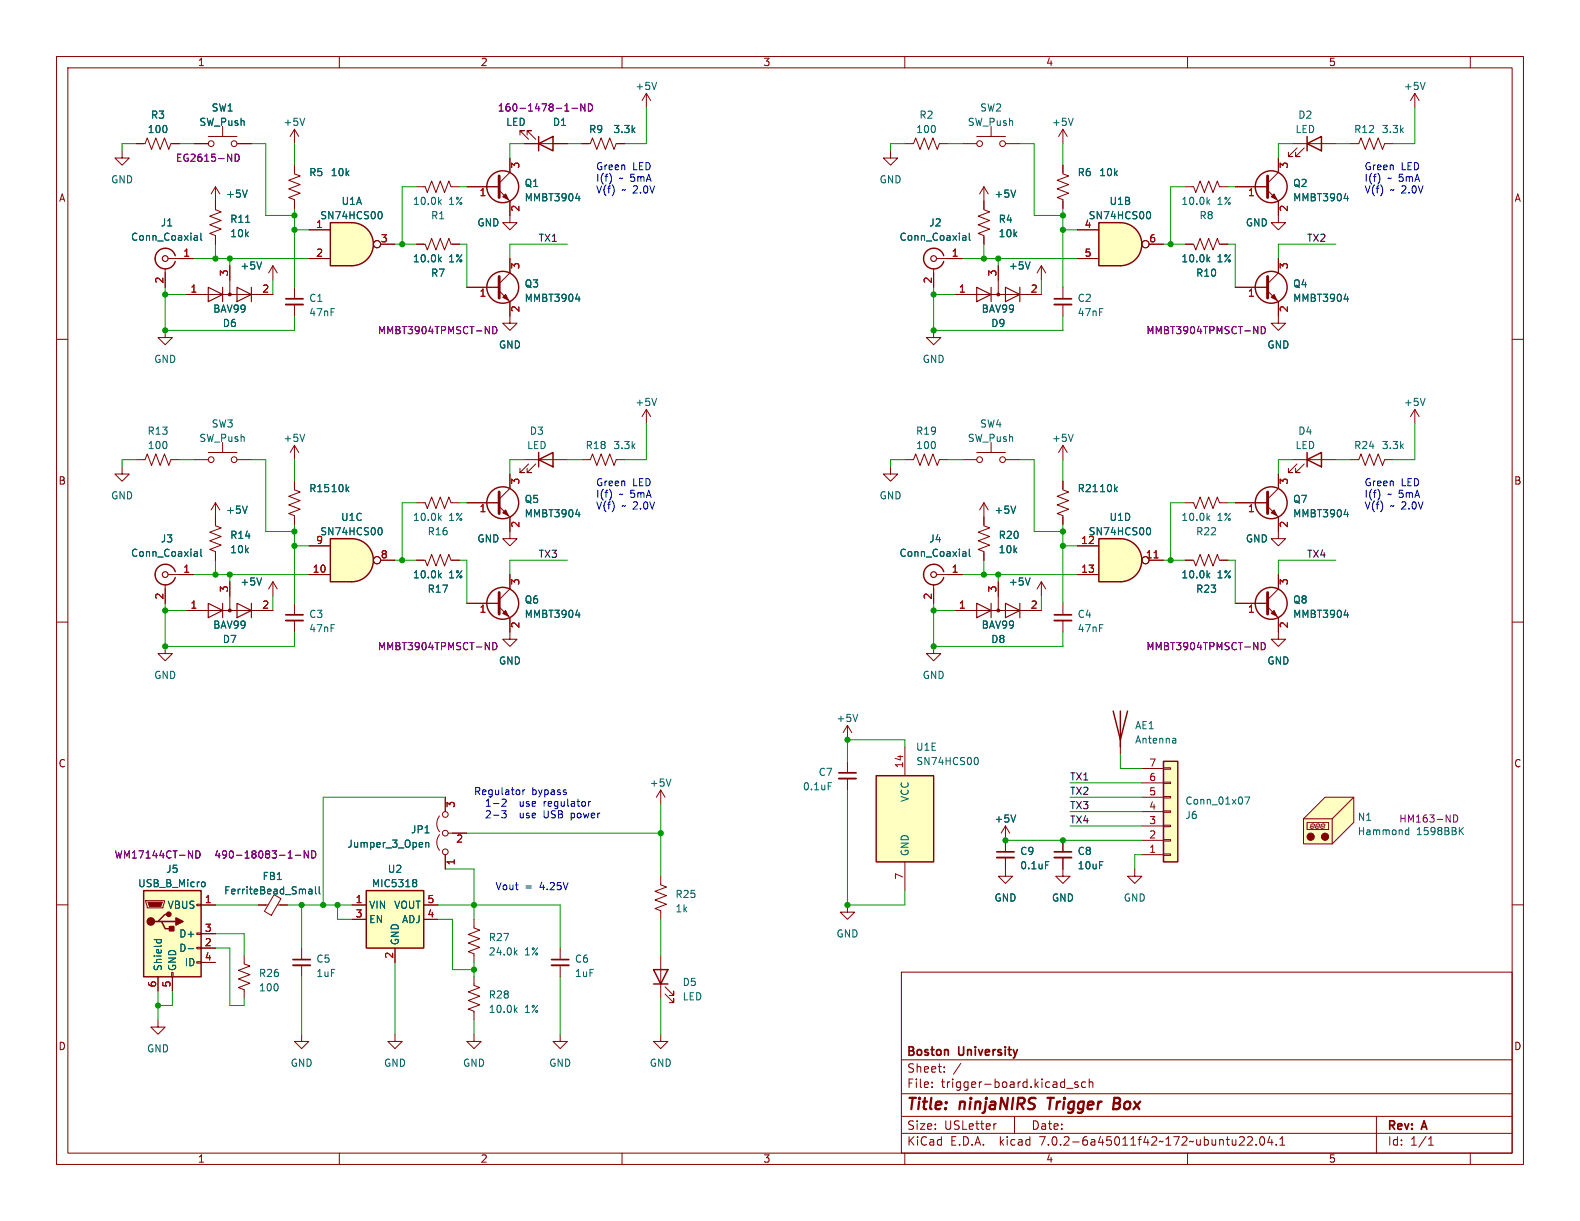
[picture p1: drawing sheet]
<svg xmlns="http://www.w3.org/2000/svg" width="279mm" height="216mm" viewBox="0 0 279 216" stroke-linecap="round" stroke-linejoin="round" font-family="sans-serif">
<g fill="none" stroke="#840000" stroke-width=".18">
<path d="M10 10h259.4v195.9h-259.4zM12 12h255.4v191.9h-255.4zM60 10v2M110 10v2M160 10v2M210 10v2M260 10v2M10 60h2M267.4 60h2M114.3 72.4l-.8 1.3M114.3 72.4v2.5M114.3 72.4l.8 1.3"/>
<path d="M52.1 85.1v1.5l1 .4-2 .8 2 .7-2 .8 2 .7-2 .8 1 .4v1.5M82.5 88.9h5.8M88.3 89.5l1.9 1.9v3.9h1.2l-1.2 1.2-1.3-1.2h1.3M90.2 83.8v2.6l-1.9 1.9M92.7 81.3h7.6M93.5 82l-1.6 1.6h.8h-.8v-.8M94.7 82l-1.5 1.6h.8h-.8v-.8M102.9 81.3h1.5l.4-1 .7 2 .8-2 .8 2 .7-2 .8 2 .4-1h1.5M209.5 88.9h1.6l.4 1 .7-2 .8 2 .7-2 .8 2 .8-2 .3 1h1.6M209.5 99.1h1.6l.4 1 .7-2.1 .8 2.1 .7-2.1 .8 2.1 .8-2.1 .3 1.1h1.6M218.4 88.9h5.8M224.2 89.5l1.9 1.9v3.9h1.2l-1.2 1.2-1.3-1.2h1.3"/>
<path d="M226.1 83.8v2.6l-1.9 1.9M228.6 81.3h7.6M229.4 82l-1.6 1.6h.8h-.8v-.8M230.6 82l-1.5 1.6h.8h-.8v-.8M10 110h2M267.4 110h2M116.8 139.7l-.7 1.3M116.8 139.7v2.5M116.8 139.7l.8 1.3M10 160h2M267.4 160h2M159.4 171.9h108v32h-108z"/>
<path d="M159.4 197.4h108M159.4 193.4h108M159.4 187.4h108M164.8 192.2v.1M164.8 191.4v.1M167 189.5v.1M167 188.7v.1M176.2 198.7l-.3 .1M179.4 197.4v3M188.6 192.4h1.2M190.6 191.4l-.3-.1-.3 .2 .1 .2 .5 .2v.3h-.6M192 191.4l-.5-.1-.2 .3v.4l.1 .2h.6"/>
<path d="M192.6 191.4l.2-.1 .4 .1 .1 .9M192.6 190.8v1.5M243.4 197.4v6.5M60 203.9v2M110 203.9v2M159.4 200.4h108M160 203.9v2M210 203.9v2M219.9 201.1l.1 .2v.3l-.9 .9h.9M220.6 201.1l.6-.1 .2 .1 .1 .3-1 1.1h1M222.1 202.4v.1M222.9 201.1l.2-.1a.81 .81 0 0 1 .6 .6 .81 .81 0 0 1-.3 .8l-.1 .1a.81 .81 0 0 1-.4-1.4z"/>
<path d="M224.5 200.9l-.3 1.1h.9M224.9 201.5v1M225.7 202.4v.1M226.3 202.5h.9M226.3 201.4l.5-.4v1.5M252.6 202.5h.9M252.6 201.4l.4-.4v1.5M260 203.9v2"/>
</g>
<path d="M185.2 194.1h1.2M197 195.1h.6M197.7 194.1h-.6l-.3 2h.8" fill="none" stroke="#840000" stroke-width=".4"/>
<g fill="none" stroke="#840000" stroke-width=".25">
<path d="M95.2 81.3l2.6-1.3v2.6zM95.2 80v2.6M231.1 81.3l2.6-1.3v2.6zM231.1 80v2.6"/>
<circle cx="88.9" cy="88.9" r="2.82"/>
<circle cx="224.8" cy="88.9" r="2.82"/>
</g>
<path d="M88.3 87v3.8M224.2 87v3.8" fill="none" stroke="#840000" stroke-width=".51"/>
<g fill="#840000" stroke="#840000" stroke-width=".18">
<path d="M224.8 90.7l.5-.5 .5 1z"/>
<path d="M88.9 90.7l.5-.5 .5 1z"/>
</g>
<path d="M116.1 70.4l-.4 1.3M101.8 91h.8M213.6 91.5l.3 .5M213.9 91.2l-.4 .5M237.7 91h.8M213.6 101.7l.3 .5M213.9 101.3l-.4 .5M118.7 137.7l-.5 1.3" fill="none" stroke="#006464" stroke-width=".18"/>
<path d="M62.2 95.3a3.8 3.8 0 0 1 3.8 3.8 3.8 3.8 0 0 1-3.8 3.8z" fill="#ffffc2" stroke="#ffffc2" stroke-width=".18"/>
<path d="M58.4 95.3h3.8v7.6h-3.8z" fill="#ffffc2"/>
<g fill="none" stroke="#840000" stroke-width=".25">
<path d="M58.4 95.3h3.8a3.8 3.8 0 0 1 3.8 3.8 3.8 3.8 0 0 1-3.8 3.8h-3.8zM154.9 137.2h10.2v15.2h-10.2zM205.7 134.6h2.6v17.8h-2.6z"/>
<circle cx="88.9" cy="106.7" r="2.82"/>
</g>
<g fill="none" stroke="#840000" stroke-width=".18">
<path d="M170.2 25.4h2.5M172.7 24.1h5.1M175.3 22.4v1.7M177.8 25.4h2.5M188 22.9l-.8 1.2M188 22.9v2.5M188 22.9l.7 1.2M54.6 96.5h3.8M67.3 99.1h2.5M73.7 99.1h1.5l.4 1 .7-2.1 .8 2.1 .8-2.1 .7 2.1 .8-2.1 .4 1.1h1.5M52.1 106.7v2M52.1 109.7v2.1"/>
<path d="M54.6 101.6h3.8M82.5 106.7h5.8M88.3 107.3l1.9 1.9v3.8h1.2l-1.2 1.3-1.3-1.3h1.3M90.2 101.6v2.5l-1.9 1.9M226.1 111.8v1.2h1.2l-1.2 1.3-1.3-1.3h1.3M160 132.1v5.1M201.9 138.4h3.8M201.9 135.9h3.8M205.7 135.8h1.3v.2h-1.3zM205.7 138.3h1.3v.3h-1.3zM160 152.4v5.1M201.9 151.1h3.8"/>
<path d="M201.9 148.6h3.8M201.9 146.1h3.8M201.9 143.5h3.8M201.9 141h3.8M205.7 140.8h1.3v.3h-1.3zM205.7 143.4h1.3v.2h-1.3zM205.7 145.9h1.3v.3h-1.3zM205.7 148.5h1.3v.2h-1.3zM205.7 151h1.3v.3h-1.3zM53.3 167.6v2.1M53.3 170.7v2M83.8 162.6v1.5l1 .4-2 .7 2 .8-2 .8 2 .7-2 .8 1 .4v1.5"/>
<path d="M83.8 172.7v1.5l1 .4-2 .8 2 .7-2 .8 2 .8-2 .7 1 .4v1.5M53.3 182.9v1.3h1.3l-1.3 1.2-1.2-1.2h1.2M83.8 182.9v1.3h1.3l-1.3 1.2-1.3-1.2h1.3"/>
<circle cx="173.2" cy="25.4" r=".51"/>
<circle cx="177.3" cy="25.4" r=".51"/>
<circle cx="66.7" cy="99.1" r=".63"/>
</g>
<path d="M189.8 20.9l-.4 1.3M67.2 93.3a.68 .68 0 0 1 .4 .6 .68 .68 0 0 1-.4 .7M77.7 101.7l.3 .5M78 101.3l-.4 .5M101.8 108.7h.8M172.6 133.9a.68 .68 0 0 1 .4 .7 .68 .68 0 0 1-.4 .6M220.1 140.9h.9l-.6 1.3M91.1 168.4l.4 .5M91.1 178.5l.4 .5M91.5 168l-.5 .5M91.5 178.2l-.5 .5" fill="none" stroke="#006464" stroke-width=".18"/>
<path d="M50.5 109.7h3.1M51.8 170.7h3.1" fill="none" stroke="#840000" stroke-width=".33"/>
<path d="M50.5 108.7h3.1M51.8 169.7h3.1" fill="none" stroke="#840000" stroke-width=".3"/>
<path d="M88.3 104.8v3.8" fill="none" stroke="#840000" stroke-width=".51"/>
<path d="M88.9 108.5l.5-.5 .5 1z" fill="#840000" stroke="#840000" stroke-width=".18"/>
<path d="M87.1 113.6a.64 .64 0 0 1 .8 .7 .64 .64 0 0 1-.8 .6z" fill="none" stroke="#840084" stroke-width=".18"/>
<g fill="#ffffc2" stroke="#ffffc2" stroke-width=".18">
<path d="M154.9 137.2h10.2v15.2h-10.2z"/>
<path d="M205.7 134.6h2.6v17.8h-2.6z"/>
</g>
<path d="M234.3 141h5.1v4.4l-3.8 3.8h-5.1v-4.4z" fill="#ffffc2"/>
<g fill="none" stroke="#840000" stroke-width=".18">
<path d="M157.5 26.7v1.2h1.2l-1.2 1.3-1.3-1.3h1.3M165.1 58.4v1.3h1.3l-1.3 1.3-1.3-1.3h1.3M39.4 78.2v1.8M52.1 78.7l-.8 1.3M52.1 78.7v2.6M52.1 78.7l.7 1.3M175.3 78.2v1.8M188 78.7v2.6M188 78.7l-.8 1.3M188 78.7l.7 1.3M250.2 72.4l-.8 1.3M250.2 72.4v2.5"/>
<path d="M250.2 72.4l.8 1.3M34.3 81.3h2.5M36.8 80h5.1M38.1 88.9l.8 1.3M38.1 88.9v2.5M38.1 88.9l-.8 1.3M41.9 81.3h2.5M160 81.3h1.5l.4-1 .8 2 .7-2 .8 2 .8-2 .7 2 .4-1h1.5M170.2 81.3h2.5M172.7 80h5.1M177.8 81.3h2.5M238.8 81.3h1.5l.4-1 .7 2 .8-2 .8 2 .7-2 .8 2 .4-1h1.5"/>
<path d="M184.1 102.9l-.7 1.2M184.1 102.9v2.5M184.1 102.9l.8 1.2M188 106.7v2M188 109.7v2.1M218.4 106.7h5.8M224.2 107.3l1.9 1.9v2.6M226.1 101.6v2.5l-1.9 1.9M116.8 154.9v1.6l1.1 .3-2.1 .8 2.1 .8-2.1 .7 2.1 .8-2.1 .8 1 .3v1.6M231.1 145.4h3.8v1.3h-3.8zM231.7 146.2v.2M231.8 146.5h.4"/>
<path d="M231.9 145.7l-.1 .3M231.9 146.1h.3M232 145.7h.3M232.4 146.2l-.1 .2M232.5 145.7l-.1 .3M232.7 146.2l-.1 .2M232.7 146.5h.4M232.8 145.7l-.1 .3M232.8 146.1h.3M232.9 145.7h.3M233.3 146.2l-.1 .2M233.4 145.7l-.1 .3"/>
<path d="M233.6 146.2l-.1 .2M233.6 146.5h.4M233.7 145.7l-.1 .3M233.7 146.1h.3M233.8 145.7h.3M234.2 146.2l-.1 .2M234.3 145.7l-.1 .3M234.3 141h5.1v4.4l-3.8 3.8h-5.1v-4.4zM235.6 144.8v4.4M239.4 141l-3.8 3.8h-5.1M99.1 167.6v2.1M99.1 170.7v2"/>
<path d="M116.8 168.9v7.6M117.6 175.8l1.5 1.5v-.8v.8h-.7M117.6 174.5l1.5 1.5v-.7v.7h-.7M69.8 182.9v1.3h1.3l-1.3 1.2-1.2-1.2h1.2M99.1 182.9v1.3h1.2l-1.2 1.2-1.3-1.2h1.3M116.8 182.9v1.3h1.3l-1.3 1.2-1.2-1.2h1.2"/>
<circle cx="37.3" cy="81.3" r=".51"/>
<circle cx="41.4" cy="81.3" r=".51"/>
<circle cx="173.2" cy="81.3" r=".51"/>
<circle cx="177.3" cy="81.3" r=".51"/>
</g>
<g fill="#840000" stroke="#840000" stroke-width=".18">
<path d="M224.8 108.5l.5-.5 .5 1z"/>
<circle cx="231.8" cy="148" r=".63"/>
<circle cx="234.3" cy="148" r=".63"/>
</g>
<path d="M53.9 76.8l-.4 1.3M189.8 76.8l-.4 1.3M252 70.4l-.4 1.3M43.7 89.5l-.4 1.3M182.2 102.2l-.5 1.3M237.7 108.7h.8M248.6 147.5h.5M248.6 146.8h.5M249.1 146.3v1.3M258.2 146.9l.6 .7M258.8 146.3l-.7 .7" fill="none" stroke="#006464" stroke-width=".18"/>
<path d="M223 113.6a.64 .64 0 0 1 .8 .7 .64 .64 0 0 1-.8 .6zM257.1 144.1a.64 .64 0 0 1 .7 .6 .64 .64 0 0 1-.7 .7z" fill="none" stroke="#840084" stroke-width=".18"/>
<path d="M224.2 104.8v3.8" fill="none" stroke="#840000" stroke-width=".51"/>
<g fill="none" stroke="#840000" stroke-width=".25">
<path d="M115.6 171.5h2.5l-1.3 2.5zM115.6 174h2.5"/>
<circle cx="224.8" cy="106.7" r="2.82"/>
</g>
<path d="M186.4 109.7h3.1M97.5 170.7h3.1" fill="none" stroke="#840000" stroke-width=".33"/>
<path d="M186.4 108.7h3.1M97.5 169.7h3.1" fill="none" stroke="#840000" stroke-width=".3"/>
<path d="M198.1 95.3a3.8 3.8 0 0 1 3.8 3.8 3.8 3.8 0 0 1-3.8 3.8z" fill="#ffffc2" stroke="#ffffc2" stroke-width=".18"/>
<path d="M194.3 95.3h3.8v7.6h-3.8z" fill="#ffffc2"/>
<path d="M31 45.2a1.81 1.81 0 0 0-2.8-1 1.81 1.81 0 0 0 0 3 1.81 1.81 0 0 0 2.8-1M166.9 45.2a1.81 1.81 0 0 0-2.8-1 1.81 1.81 0 0 0 0 3 1.81 1.81 0 0 0 2.8-1M194.3 95.3h3.8a3.8 3.8 0 0 1 3.8 3.8 3.8 3.8 0 0 1-3.8 3.8h-3.8zM166.9 101.1a1.81 1.81 0 0 0-2.8-1 1.81 1.81 0 0 0 0 3 1.81 1.81 0 0 0 2.8-1M196.8 125.7l1.3 5.1 1.3-5.1M198.1 125.7v6.4" fill="none" stroke="#840000" stroke-width=".25"/>
<g fill="none" stroke="#840000" stroke-width=".18">
<path d="M250.2 16.5l-.8 1.3M250.2 16.5v2.6M250.2 16.5l.8 1.3M21.6 26.7v1.2h1.3l-1.3 1.3-1.3-1.3h1.3M24.1 25.4h1.6l.3-1 .8 2 .8-2 .7 2 .8-2 .7 2 .4-1h1.5M34.3 25.4h2.5M36.8 24.1h5.1M38.1 33v4.1l1 .4-2 .7 2 .8-2 .8 2 .7-2 .8 1 .4v1.5M38.1 33l.8 1.3M38.1 33l-.8 1.3M39.4 22.4v1.7M41.9 25.4h2.5"/>
<path d="M52.1 22.9l-.8 1.2M52.1 22.9v2.5M52.1 22.9l.7 1.2M160 25.4h1.5l.4-1 .8 2 .7-2 .8 2 .8-2 .7 2 .4-1h1.5M174 33v4.1l1 .4-2 .7 2 .8-2 .8 2 .7-2 .8 1 .4v1.5M174 33l.8 1.3M174 33l-.8 1.3M29.2 58.4v1.3h1.3l-1.3 1.3-1.3-1.3h1.3M29.2 47.5v3.3M29.7 45.7h4.6M33 52.1h15.3M40.6 47v5.1"/>
<path d="M48.3 47l-.8 1.3M48.3 47v2.5M48.3 47l.7 1.3M165.1 47.5v3.3M165.6 45.7h4.6M168.9 52.1h15.2M176.5 47v5.1M184.1 47l-.7 1.3M184.1 47v2.5M184.1 47l.8 1.3M21.6 82.6v1.2h1.3l-1.3 1.3-1.3-1.3h1.3M24.1 81.3h1.6l.3-1 .8 2 .8-2 .7 2 .8-2 .7 2 .4-1h1.5"/>
<path d="M73.7 88.9h1.5l.4 1 .7-2 .8 2 .8-2 .7 2 .8-2 .4 1h1.5M157.5 82.6v1.2h1.2l-1.2 1.3-1.3-1.3h1.3M174 88.9v4.1l1 .3-2 .8 2 .8-2 .7 2 .8-2 .8 1 .3v1.6M174 88.9l.8 1.3M174 88.9l-.8 1.3M188 85.1v1.5l1 .4-2.1 .8 2.1 .7-2.1 .8 2.1 .7-2.1 .8 1.1 .4v1.5M190.5 96.5h3.8M203.2 99.1h2.5M165.1 114.3v1.3h1.3l-1.3 1.2-1.3-1.2h1.3M165.1 103.4v3.3M165.6 101.6h4.6M168.9 108h15.2"/>
<path d="M176.5 102.9v5.1M190.5 101.6h3.8M198.1 130.8v2.6M177.8 153.7v1.2h1.3l-1.3 1.3-1.3-1.3h1.3"/>
<circle cx="37.3" cy="25.4" r=".51"/>
<circle cx="41.4" cy="25.4" r=".51"/>
<circle cx="202.6" cy="99.1" r=".63"/>
</g>
<path d="M204.1 98.7h.7" fill="none" stroke="#a90000" stroke-width=".18"/>
<g fill="none" stroke="#006464" stroke-width=".18">
<path d="M252 14.6l-.4 1.2M43.7 33.6l-.4 1.3M53.9 20.9l-.4 1.3M179.6 33.6l-.4 1.3M34.5 41.7h.2l.2 .1v.7M34.9 42.4l-.4 .1M34.9 42h-.4M35.5 41.2v1.1l.2 .2M46.3 46.3l-.5 1.3M170.4 41.7h.2l.2 .1v.7M170.8 42.4l-.4 .1M170.8 42h-.4"/>
<path d="M171.4 41.2v1.1l.2 .2M182.2 46.3l-.5 1.3M77.7 91.5l.3 .5M78 91.2l-.4 .5M170.4 97.5h.2l.2 .2v.7M170.8 98.3l-.4 .1M170.8 97.8l-.4 .1M171.4 97.1v1.1l.2 .2M179.6 89.5l-.4 1.3M203 93.3a.68 .68 0 0 1 .5 .6 .68 .68 0 0 1-.5 .7M207.7 130.6l.2 .1v.7M207.9 131.3l-.1 .1"/>
<path d="M207.9 130.9h-.1"/>
</g>
<g fill="none" stroke="#840000" stroke-width=".2">
<path d="M36.8 50.8l2.6 1.3-2.6 1.2zM39.4 50.8v2.5M41.9 50.8l2.5 1.3-2.5 1.2zM44.4 50.8v2.5M172.7 50.8l2.6 1.3-2.6 1.2zM175.3 50.8v2.5M177.8 50.8l2.5 1.3-2.5 1.2zM180.3 50.8v2.5M172.7 106.7l2.6 1.3-2.6 1.2zM175.3 106.7v2.5M177.8 106.7l2.5 1.3-2.5 1.2zM180.3 106.7v2.5"/>
<circle cx="29.2" cy="45.7" r=".51"/>
<circle cx="165.1" cy="45.7" r=".51"/>
<circle cx="165.1" cy="101.6" r=".51"/>
</g>
<g fill="#840000" stroke="#840000" stroke-width=".18">
<circle cx="176.5" cy="107.9" r=".25"/>
<circle cx="40.6" cy="52.1" r=".25"/>
<circle cx="176.5" cy="52.1" r=".25"/>
</g>
<path d="M41.6 27.3a.64 .64 0 0 1 .7 .6 .64 .64 0 0 1-.7 .6z" fill="none" stroke="#840084" stroke-width=".18"/>
<path d="M62.2 39.4a3.8 3.8 0 0 1 3.8 3.8 3.8 3.8 0 0 1-3.8 3.8z" fill="#ffffc2" stroke="#ffffc2" stroke-width=".18"/>
<path d="M58.4 39.4h3.8v7.6h-3.8z" fill="#ffffc2"/>
<g fill="none" stroke="#840000" stroke-width=".25">
<path d="M58.4 39.4h3.8a3.8 3.8 0 0 1 3.8 3.8 3.8 3.8 0 0 1-3.8 3.8h-3.8zM231.1 25.4l2.6-1.3v2.6zM231.1 24.1v2.6M31 101.1a1.81 1.81 0 0 0-2.8-1 1.81 1.81 0 0 0 0 3 1.81 1.81 0 0 0 2.8-1M25.4 157.5h10.2v15.2h-10.2zM27.9 162.9h.7l.6 1.3h1.3M28.6 162.9h2.5M29.8 161.7h-.6l-1.3 1.2h-.6"/>
<circle cx="224.8" cy="33" r="2.82"/>
<circle cx="88.9" cy="50.8" r="2.82"/>
<circle cx="224.8" cy="50.8" r="2.82"/>
</g>
<g fill="none" stroke="#840000" stroke-width=".18">
<path d="M114.3 16.5l-.8 1.3M114.3 16.5v2.6M114.3 16.5l.8 1.3M52.1 29.2v1.5l1 .4-2 .8 2 .7-2 .8 2 .8-2 .7 1 .4v1.5M73.7 33h1.5l.4 1 .7-2 .8 2 .8-2 .7 2 .8-2 .4 1h1.5M90.2 38.1v1.3h1.2l-1.2 1.2-1.3-1.2h1.3M102.9 25.4h1.5l.4-1 .7 2 .8-2 .8 2 .7-2 .8 2 .4-1h1.5M188 29.2v1.5l1 .4-2.1 .8 2.1 .7-2.1 .8 2.1 .8-2.1 .7 1.1 .4v1.5M209.5 33h1.6l.4 1 .7-2 .8 2 .7-2 .8 2 .8-2 .3 1h1.6M218.4 33h5.8M224.2 33.7l1.9 1.9v3.8h1.2l-1.2 1.2-1.3-1.2h1.3M226.1 27.9v2.6l-1.9 1.9"/>
<path d="M228.6 25.4h7.6M229.4 26.2l-1.6 1.5h.8h-.8v-.8M230.6 26.2l-1.5 1.5h.8h-.8v-.8M238.8 25.4h1.5l.4-1 .7 2 .8-2 .8 2 .7-2 .8 2 .4-1h1.5M52.1 50.8v2M52.1 53.8v2.1M54.6 40.6h3.8M54.6 45.7h3.8M67.3 43.2h2.5M73.7 43.2h1.5l.4 1 .7-2 .8 2 .8-2 .7 2 .8-2 .4 1h1.5M82.5 50.8h5.8M88.3 51.4l1.9 1.9v3.9h1.2l-1.2 1.2-1.3-1.2h1.3"/>
<path d="M90.2 45.7v2.6l-1.9 1.9M188 50.8v2M188 53.8v2.1M209.5 43.2h1.6l.4 1 .7-2 .8 2 .7-2 .8 2 .8-2 .3 1h1.6M218.4 50.8h5.8M224.2 51.4l1.9 1.9v3.9h1.2l-1.2 1.2-1.3-1.2h1.3M226.1 45.7v2.6l-1.9 1.9M38.1 91.4v1.6l1 .3-2 .8 2 .8-2 .7 2 .8-2 .8 1 .3v1.6M29.2 114.3v1.3h1.3l-1.3 1.2-1.3-1.2h1.3M29.2 103.4v3.3M29.7 101.6h4.6M33 108h15.3"/>
<path d="M40.6 102.9v5.1M48.3 102.9l-.8 1.2M48.3 102.9v2.5M48.3 102.9l.7 1.2M149.9 128.3l-.8 1.2M149.9 128.3v2.5M149.9 128.3l.7 1.2M25.8 159.3h3.3v.2l-.3 1h-2.8zM34.8 159.9h.8v.2h-.8zM48.5 158.2l1.2 .7-1.7 2.9-1.2-.7zM177.8 146.1v4.5M177.8 151.6v2.1"/>
<path d="M177.8 146.1l-.8 1.2M177.8 146.1l.8 1.2M188 153.7v1.2h1.2l-1.2 1.3-1.3-1.3h1.3M27.9 172.7v2.6M30.4 172h.2v.7h-.2zM30.5 172.7v2.6M34.8 170.1h.8v.2h-.8zM34.8 167.5h.8v.3h-.8zM34.8 165h.8v.2h-.8zM35.6 160h2.5M35.6 167.6h2.5M35.6 165.1h2.5"/>
<path d="M35.6 170.2h2.5M45.7 160h1.7M49 160h1.8M27.9 180.3v1.3h1.3l-1.3 1.3-1.2-1.3h1.2"/>
<circle cx="66.7" cy="43.2" r=".63"/>
</g>
<g fill="none" stroke="#006464" stroke-width=".18">
<path d="M116.1 14.6l-.4 1.2M67.2 37.4a.68 .68 0 0 1 .4 .7 .68 .68 0 0 1-.4 .6M77.7 35.7l.3 .4M78 35.3l-.4 .5M213.6 35.7l.3 .4M213.9 35.3l-.4 .5M237.7 35.1h.8M77.7 45.8l.3 .5M78 45.5l-.4 .4M101.8 52.9h.8M213.6 45.8l.3 .5M213.9 45.5l-.4 .4"/>
<path d="M237.7 52.9h.8M34.5 97.5h.2l.2 .2v.7M34.9 98.3l-.4 .1M34.9 97.8l-.4 .1M35.5 97.1v1.1l.2 .2M46.3 102.2l-.5 1.3M151.7 126.3l-.4 1.3M35.9 156h.3l.1 .2-.1 .5-.3 .1M54.6 157.3h.5l.1 .8M54.6 158h.6M55.2 157.5l-.6 .1M55.8 156.8v1.1l.2 .2"/>
<path d="M56.4 156.8v1.1l.2 .2M179.6 144.1l-.4 1.3M184.9 152.4h.6M27.3 166.1h1.2M27.7 166.1v.4M28.5 166.1v.4M33.3 167.7h.9"/>
</g>
<path d="M50.5 53.8h3.1M186.4 53.8h3.1M176.3 151.6h3" fill="none" stroke="#840000" stroke-width=".33"/>
<path d="M50.5 52.8h3.1M186.4 52.8h3.1M176.3 150.6h3" fill="none" stroke="#840000" stroke-width=".3"/>
<path d="M224.2 31.1v3.8M88.3 48.9v3.8M224.2 48.9v3.8" fill="none" stroke="#840000" stroke-width=".51"/>
<g fill="#840000" stroke="#840000" stroke-width=".18">
<path d="M225.3 52.1l.5 1-1-.5z"/>
<path d="M88.9 52.6l.5-.5 .5 1z"/>
<path d="M26.2 159.5h2.5l-.3 .8h-2z"/>
<path d="M224.8 34.8l.5-.5 .5 1z"/>
<circle cx="40.6" cy="107.9" r=".25"/>
</g>
<path d="M87.1 57.7a.64 .64 0 0 1 .8 .7 .64 .64 0 0 1-.8 .6zM223 57.7a.64 .64 0 0 1 .8 .7 .64 .64 0 0 1-.8 .6zM34.7 150.4a.64 .64 0 0 1 .7 .7 .64 .64 0 0 1-.7 .6zM51 151.7h.7M52.2 151.2h1M54.5 150.4v1.3l-.7-1.3v1.3M55.1 150.4a.64 .64 0 0 1 .8 .7 .64 .64 0 0 1-.8 .6z" fill="none" stroke="#840084" stroke-width=".18"/>
<g fill="#ffffc2" stroke="#ffffc2" stroke-width=".18">
<path d="M25.4 157.5h10.2v15.2h-10.2z"/>
<path d="M198.1 39.4a3.8 3.8 0 0 1 3.8 3.8 3.8 3.8 0 0 1-3.8 3.8z"/>
</g>
<g fill="#840000" stroke="#840000" stroke-width=".25">
<path d="M31.1 162.3l1.3 .6-1.3 .7z"/>
<path d="M30 163.8h.7v.8h-.7z"/>
<circle cx="26.7" cy="162.9" r=".63"/>
<circle cx="29.8" cy="161.7" r=".38"/>
</g>
<g fill="none" stroke="#840000" stroke-width=".2">
<path d="M36.8 106.7l2.6 1.3-2.6 1.2zM39.4 106.7v2.5M41.9 106.7l2.5 1.3-2.5 1.2zM44.4 106.7v2.5"/>
<circle cx="29.2" cy="101.6" r=".51"/>
</g>
<path d="M194.3 39.4h3.8v7.6h-3.8z" fill="#ffffc2"/>
<g fill="none" stroke="#840000" stroke-width=".25">
<path d="M95.2 25.4l2.6-1.3v2.6zM95.2 24.1v2.6M194.3 39.4h3.8a3.8 3.8 0 0 1 3.8 3.8 3.8 3.8 0 0 1-3.8 3.8h-3.8zM64.8 157.5h10.1v10.1h-10.1z"/>
<circle cx="88.9" cy="33" r="2.82"/>
</g>
<g fill="none" stroke="#840000" stroke-width=".18">
<path d="M24.1 25.4h1.3M30.5 25.4h1.2M34.3 25.4h2.5M38.1 35.6v1.2M41.9 25.4h2.5M52.1 29.2v1.3M52.1 35.6v1.2M82.5 33h5.8M88.3 33.7l1.9 1.9v2.5M90.2 27.9v2.6l-1.9 1.9M91.9 23.9v-.8h.8h-.8l1.6 1.5M92.7 25.4h7.6"/>
<path d="M93.2 23.9v-.8h.8h-.8l1.5 1.5M102.9 25.4h1.2M109.2 25.4h1.3M174 35.6v1.2M188 29.2v1.3M188 35.6v1.2M218.4 33h5.8M226.1 27.9v2.6M226.1 35.6v2.5M29.2 48.3v2.5M31.7 45.7h2.6M33 52.1h2.6"/>
<path d="M38.1 41.9v1.3M40.6 47v2.5M45.7 52.1h2.6M54.6 40.6h3.8M54.6 45.7h3.8M67.3 43.2h2.5M73.7 43.2h1.2M80 43.2h1.3M82.5 50.8h5.8M90.2 45.7v2.6M90.2 53.3v2.6M165.1 48.3v2.5"/>
<path d="M167.6 45.7h2.6M168.9 52.1h2.5M174 41.9v1.3M176.5 47v2.5M181.6 52.1h2.5M190.5 40.6h3.8M190.5 45.7h3.8M203.2 43.2h2.5M209.5 43.2h1.3M215.9 43.2h1.3M218.4 50.8h5.8M226.1 45.7v2.6"/>
<path d="M226.1 53.3v2.6M38.1 91.4v1.3M38.1 97.8v1.3M52.1 85.1v1.3M52.1 91.4v1.3M54.6 96.5h3.8M67.3 99.1h2.5M73.7 99.1h1.2M80 99.1h1.3M82.5 88.9h5.8M90.2 83.8v2.6M90.2 91.4v2.6"/>
<path d="M174 91.4v1.3M174 97.8v1.3M188 85.1v1.3M188 91.4v1.3M190.5 96.5h3.8M203.2 99.1h2.5M209.5 99.1h1.3M215.9 99.1h1.3M218.4 88.9h5.8M226.1 83.8v2.6M226.1 91.4v2.6M29.2 104.1v2.6"/>
<path d="M31.7 101.6h2.6M33 108h2.6M40.6 102.9v2.5M45.7 108h2.6M54.6 101.6h3.8M82.5 106.7h5.8M90.2 101.6v2.5M90.2 109.2v2.6M165.1 104.1v2.6M167.6 101.6h2.6M168.9 108h2.5M176.5 102.9v2.5"/>
<path d="M181.6 108h2.5M190.5 101.6h3.8M218.4 106.7h5.8M226.1 101.6v2.5M226.1 109.2v2.6M149.9 134.6v2.1M149.9 137.7v2M77.7 147.6a2.26 2.26 0 0 0 0 2.8M77.7 144.3a2.26 2.26 0 0 0 0 2.8M78.7 141v2.5M78.7 151.1v2.6M79.2 147.3h3.3"/>
<path d="M177.8 148.6v2M177.8 151.6v2.1M188 148.6v2M188 151.6v2.1M200.7 153.7v1.2h1.2l-1.2 1.3-1.3-1.3h1.3M27.9 172.7v2.6M30.5 172.7v2.6M35.6 160h2.5M35.6 167.6h2.5M35.6 165.1h2.5M35.6 170.2h2.5M43.2 168.9v1.5l1 .4-2 .8 2 .7-2 .8 2 .8-2 .7 1 .4v1.5"/>
<path d="M45.7 160h1.3M49.5 160h1.3M62.2 160h2.6M62.2 162.6h2.6M69.8 167.6v2.6M74.9 160h2.6M74.9 162.6h2.6M149.9 160v1.3h1.2l-1.2 1.3-1.3-1.3h1.3"/>
<circle cx="66.7" cy="43.2" r=".63"/>
<circle cx="202.6" cy="43.2" r=".63"/>
<circle cx="66.7" cy="99.1" r=".63"/>
<circle cx="202.6" cy="99.1" r=".63"/>
<circle cx="78.7" cy="150.6" r=".51"/>
<circle cx="78.7" cy="144" r=".51"/>
<circle cx="78.7" cy="147.3" r=".51"/>
</g>
<g fill="none" stroke="#006464" stroke-width=".18">
<path d="M43.7 33.6l-.4 1.3M67.2 37.4a.68 .68 0 0 1 .4 .7 .68 .68 0 0 1-.4 .6M101.8 35.1h.8M179.6 33.6l-.4 1.3M203 37.4a.68 .68 0 0 1 .5 .7 .68 .68 0 0 1-.5 .6M237.7 35.1h.8M34.5 41.7h.2l.2 .1v.7M34.9 42.4l-.4 .1M34.9 42h-.4M35.5 41.2v1.1l.2 .2M46.3 46.3l-.5 1.3M77.7 45.8l.3 .5"/>
<path d="M78 45.5l-.4 .4M101.8 52.9h.8M170.4 41.7h.2l.2 .1v.7M170.8 42.4l-.4 .1M170.8 42h-.4M171.4 41.2v1.1l.2 .2M182.2 46.3l-.5 1.3M213.6 45.8l.3 .5M213.9 45.5l-.4 .4M237.7 52.9h.8M34.5 97.5h.2l.2 .2v.7M34.9 98.3l-.4 .1"/>
<path d="M34.9 97.8l-.4 .1M35.5 97.1v1.1l.2 .2M43.7 89.5l-.4 1.3M67.2 93.3a.68 .68 0 0 1 .4 .6 .68 .68 0 0 1-.4 .7M101.8 91h.8M170.4 97.5h.2l.2 .2v.7M170.8 98.3l-.4 .1M170.8 97.8l-.4 .1M171.4 97.1v1.1l.2 .2M179.6 89.5l-.4 1.3M203 93.3a.68 .68 0 0 1 .5 .6 .68 .68 0 0 1-.5 .7M237.7 91h.8"/>
<path d="M46.3 102.2l-.5 1.3M77.7 101.7l.3 .5M78 101.3l-.4 .5M101.8 108.7h.8M182.2 102.2l-.5 1.3M213.6 101.7l.3 .5M213.9 101.3l-.4 .5M237.7 108.7h.8M146.5 138.4h.6M35.9 156h.3l.1 .2-.1 .5-.3 .1M54.6 157.3h.5l.1 .8M54.6 158h.6"/>
<path d="M55.2 157.5l-.6 .1M55.8 156.8v1.1l.2 .2M56.4 156.8v1.1l.2 .2M73.2 155.5h.2l.3 .3-.3 .3M73.2 156.1h.2M73.4 156.1l.3 .2v.3l-.3 .2h-.2M75.3 149v.8M75.3 149.1l.2-.1h.3v.8M179.6 144.1l-.4 1.3M184.9 152.4h.6M27.3 166.1h1.2M27.7 166.1v.4"/>
<path d="M28.5 166.1v.4M33.3 167.7h.9"/>
</g>
<path d="M148.3 137.7h3.1M186.4 151.6h3.1" fill="none" stroke="#840000" stroke-width=".33"/>
<path d="M148.3 136.7h3.1M186.4 150.6h3.1" fill="none" stroke="#840000" stroke-width=".3"/>
<g fill="none" stroke="#840084" stroke-width=".18">
<path d="M101.1 19.2h1M103.4 18.4v1.2l-.7-1.2v1.2M104 18.4a.64 .64 0 0 1 .8 .6 .64 .64 0 0 1-.8 .6zM41.6 27.3a.64 .64 0 0 1 .7 .6 .64 .64 0 0 1-.7 .6zM87.1 57.7a.64 .64 0 0 1 .8 .7 .64 .64 0 0 1-.8 .6zM223 57.7a.64 .64 0 0 1 .8 .7 .64 .64 0 0 1-.8 .6zM87.1 113.6a.64 .64 0 0 1 .8 .7 .64 .64 0 0 1-.8 .6zM223 113.6a.64 .64 0 0 1 .8 .7 .64 .64 0 0 1-.8 .6zM34.7 150.4a.64 .64 0 0 1 .7 .7 .64 .64 0 0 1-.7 .6zM51 151.7h.7M52.2 151.2h1M54.5 150.4v1.3l-.7-1.3v1.3"/>
<path d="M55.1 150.4a.64 .64 0 0 1 .8 .7 .64 .64 0 0 1-.8 .6z"/>
</g>
<path d="M88.3 31.1v3.8" fill="none" stroke="#840000" stroke-width=".51"/>
<path d="M88.9 34.8l.5-.5 .5 1z" fill="#840000" stroke="#840000" stroke-width=".18"/>
<path d="M64.8 157.5h10.1v10.1h-10.1z" fill="#ffffc2" stroke="#ffffc2" stroke-width=".18"/>
<path d="M108 31l.1 .5-.1 .7M243.9 31l.1 .5-.1 .7M108 86.9l.1 .5-.1 .7M243.9 86.9l.1 .5-.1 .7M92.5 139.7v.8M92.8 139.7l-.3 .2M88.7 143.4h.8l-.4 .4 .3 .2 .1 .4-.2 .2h-.4M89.5 141.7l-.8 .9h.8M104.4 141.7l-.3 .1" fill="none" stroke="#0000c2" stroke-width=".18"/>
<g fill="none" stroke="#009600" stroke-width=".18">
<path d="M114.3 19.1v6.3h-3.8M250.2 19.1v6.3h-3.8M24.1 25.4h-2.5v1.3M31.7 25.4h2.6M44.4 25.4h2.6v12.7h5.1M52.1 25.4v3.8M52.1 36.8v14M73.7 33h-2.6v10.2M81.3 33h1.2M92.7 25.4h-2.5v2.5M100.3 25.4h2.6M160 25.4h-2.5v1.3"/>
<path d="M167.6 25.4h2.6M180.3 25.4h2.6v12.7h5.1M188 25.4v3.8M188 36.8v14M209.5 33h-2.5v10.2M217.2 33h1.2M228.6 25.4h-2.5v2.5M236.2 25.4h2.6M29.2 52.1h3.8M29.2 50.8v7.6h22.9v-2.5M34.3 45.7h20.3M38.1 43.2v2.5"/>
<path d="M40.6 45.7v1.3M48.3 49.5v2.6M52.1 40.6h2.5M69.8 43.2h3.9M81.3 43.2h1.2v7.6M100.3 43.2h-10.1v2.5M165.1 52.1h3.8M165.1 50.8v7.6h22.9v-2.5M170.2 45.7h20.3M174 43.2v2.5M176.5 45.7v1.3M184.1 49.5v2.6"/>
<path d="M188 40.6h2.5M205.7 43.2h3.8M217.2 43.2h1.2v7.6M236.2 43.2h-10.1v2.5M114.3 74.9v6.4h-3.8M250.2 74.9v6.4h-3.8M24.1 81.3h-2.5v1.3M31.7 81.3h2.6M38.1 99.1v2.5M44.4 81.3h2.6v12.7h5.1M52.1 81.3v3.8M52.1 92.7v14"/>
<path d="M52.1 96.5h2.5M69.8 99.1h3.9M73.7 88.9h-2.6v10.2M81.3 88.9h1.2M81.3 99.1h1.2v7.6M92.7 81.3h-2.5v2.5M100.3 81.3h2.6M100.3 99.1h-10.1v2.5M160 81.3h-2.5v1.3M167.6 81.3h2.6M174 99.1v2.5M180.3 81.3h2.6v12.7h5.1"/>
<path d="M188 81.3v3.8M188 92.7v14M188 96.5h2.5M205.7 99.1h3.8M209.5 88.9h-2.5v10.2M217.2 88.9h1.2M217.2 99.1h1.2v7.6M228.6 81.3h-2.5v2.5M236.2 99.1h-10.1v2.5M236.2 81.3h2.6M29.2 108h3.8M29.2 106.7v7.6h22.9v-2.5"/>
<path d="M34.3 101.6h20.3M40.6 101.6v1.3M48.3 105.4v2.6M165.1 106.7v7.6h22.9v-2.5M165.1 108h3.8M170.2 101.6h20.3M176.5 101.6v1.3M184.1 105.4v2.6M149.9 139.7v20.3h10.1v-2.5M160 132.1v-1.3h-10.1v3.8M189.2 138.4h12.7M198.1 133.4v2.5h3.8"/>
<path d="M78.7 141h-21.6v19M78.7 153.7h5.1v8.9M82.5 147.3h34.3M116.8 142.2v12.7M177.8 148.6h24.1M189.2 141h12.7M189.2 143.5h12.7M189.2 146.1h12.7M201.9 151.1h-1.2v2.6M27.9 175.3v5M30.5 175.3v2.5h-2.6M38.1 167.6h2.5v10.2h2.6v-1.3"/>
<path d="M38.1 160h7.6M38.1 165.1h5.1v3.8M50.8 160h11.4M53.3 160v7.6M53.3 172.7v10.2M59.7 160v2.6h2.5M69.8 170.2v12.7M77.5 160h21.6v7.6M77.5 162.6h2.5v8.9h3.8M83.8 170.2v2.5M99.1 172.7v10.2M116.8 162.6v6.3"/>
<path d="M116.8 176.5v6.4M83.8 180.3v2.6"/>
</g>
<path d="M204.1 98.7h.7" fill="none" stroke="#a90000" stroke-width=".18"/>
<g fill="#009600" stroke="#009600" stroke-width=".18">
<circle cx="40.6" cy="101.6" r=".46"/>
<circle cx="38.1" cy="101.6" r=".46"/>
<circle cx="59.7" cy="160" r=".46"/>
<circle cx="27.9" cy="177.8" r=".46"/>
<circle cx="29.2" cy="114.3" r=".46"/>
<circle cx="29.2" cy="108" r=".46"/>
<circle cx="52.1" cy="38.1" r=".46"/>
<circle cx="71.1" cy="43.2" r=".46"/>
<circle cx="83.8" cy="160" r=".46"/>
<circle cx="53.3" cy="160" r=".46"/>
<circle cx="57.1" cy="160" r=".46"/>
<circle cx="83.8" cy="171.5" r=".46"/>
<circle cx="116.8" cy="147.3" r=".46"/>
<circle cx="52.1" cy="94" r=".46"/>
<circle cx="52.1" cy="96.5" r=".46"/>
<circle cx="71.1" cy="99.1" r=".46"/>
<circle cx="29.2" cy="58.4" r=".46"/>
<circle cx="29.2" cy="52.1" r=".46"/>
<circle cx="38.1" cy="45.7" r=".46"/>
<circle cx="40.6" cy="45.7" r=".46"/>
<circle cx="52.1" cy="40.6" r=".46"/>
<circle cx="188" cy="96.5" r=".46"/>
<circle cx="188" cy="94" r=".46"/>
<circle cx="176.5" cy="101.6" r=".46"/>
<circle cx="174" cy="101.6" r=".46"/>
<circle cx="165.1" cy="114.3" r=".46"/>
<circle cx="165.1" cy="108" r=".46"/>
<circle cx="165.1" cy="58.4" r=".46"/>
<circle cx="165.1" cy="52.1" r=".46"/>
<circle cx="188" cy="40.6" r=".46"/>
<circle cx="188" cy="38.1" r=".46"/>
<circle cx="176.5" cy="45.7" r=".46"/>
<circle cx="174" cy="45.7" r=".46"/>
<circle cx="207" cy="99.1" r=".46"/>
<circle cx="177.8" cy="148.6" r=".46"/>
<circle cx="149.9" cy="130.8" r=".46"/>
<circle cx="149.9" cy="160" r=".46"/>
<circle cx="188" cy="148.6" r=".46"/>
<circle cx="207" cy="43.2" r=".46"/>
</g>
<g font-size="2.8" fill="#840000">
<text x="160.4" y="196.7">Title:</text>
<text x="169.8" y="196.7">ninjaNIRS</text>
<text x="186" y="196.7">Trigger</text>
<text x="198.2" y="196.7">Box</text>
</g>
<g font-size="2.1" fill="#840000">
<text x="160.4" y="189.8">Sheet:</text>
<text x="160.4" y="187">Boston</text>
<text x="168.6" y="189.8">/</text>
<text x="169.6" y="187">University</text>
<text x="160.4" y="192.5">File:</text>
<text x="166.4" y="192.5">trigger-board.kicad_sch</text>
<text x="160.4" y="202.7">KiCad</text>
<text x="160.4" y="199.9">Size:</text>
<text x="167" y="199.9">USLetter</text>
<text x="168.1" y="202.7">E.D.A.</text>
<text x="176.8" y="202.7">kicad</text>
<text x="182.4" y="199.9">Date:</text>
<text x="183.9" y="202.7">7.0.2-6a45011f42~172~ubuntu22.04.1</text>
<text x="245.4" y="200.1">Rev:</text>
<text x="245.4" y="202.7">Id:</text>
<text x="249.4" y="202.7">1/1</text>
<text x="251.6" y="200.1">A</text>
</g>
<g font-size="1.8" fill="#840000">
<text x="35" y="11.8">1</text>
<text x="85" y="11.8">2</text>
<text x="135" y="11.8">3</text>
<text x="185" y="11.8">4</text>
<text x="235" y="11.8">5</text>
<text x="10.4" y="35.8">A</text>
<text x="267.8" y="35.8">A</text>
<text x="10.3" y="85.8">B</text>
<text x="267.7" y="85.8">B</text>
<text x="10.3" y="135.8">C</text>
<text x="267.7" y="135.8">C</text>
<text x="10.3" y="185.8">D</text>
<text x="267.7" y="185.8">D</text>
<text x="35" y="205.7">1</text>
<text x="85" y="205.7">2</text>
<text x="135" y="205.7">3</text>
<text x="185" y="205.7">4</text>
<text x="235" y="205.7">5</text>
</g>
<g font-size="1.8" fill="#006464">
<text x="112.3" y="16.1">+5V</text>
<text x="248.2" y="16.1">+5V</text>
<text x="26.1" y="23.7">100</text>
<text x="26.6" y="21.1">R3</text>
<text x="35.2" y="22.4">SW_Push</text>
<text x="37.4" y="19.9">SW1</text>
<text x="50.1" y="22.4">+5V</text>
<text x="89.4" y="22.4">LED</text>
<text x="97.7" y="22.4">D1</text>
<text x="104.1" y="23.7">R9</text>
<text x="108.4" y="23.7">3.3k</text>
<text x="162" y="23.7">100</text>
<text x="162.5" y="21.1">R2</text>
<text x="171.1" y="22.4">SW_Push</text>
<text x="173.3" y="19.9">SW2</text>
<text x="186" y="22.4">+5V</text>
<text x="229" y="23.7">LED</text>
<text x="229.5" y="21.1">D2</text>
<text x="239.4" y="23.7">R12</text>
<text x="244.3" y="23.7">3.3k</text>
<text x="19.6" y="32.6">GND</text>
<text x="39.9" y="35.1">+5V</text>
<text x="54.6" y="31.3">R5</text>
<text x="58.4" y="31.3">10k</text>
<text x="92.7" y="33.2">Q1</text>
<text x="92.7" y="35.8">MMBT3904</text>
<text x="155.5" y="32.6">GND</text>
<text x="175.8" y="35.1">+5V</text>
<text x="190.5" y="31.3">R6</text>
<text x="194.3" y="31.3">10k</text>
<text x="228.6" y="33.2">Q2</text>
<text x="228.6" y="35.8">MMBT3904</text>
<text x="28.4" y="40.2">J1</text>
<text x="40.6" y="39.6">R11</text>
<text x="56.6" y="38.9">SN74HCS00</text>
<text x="60.3" y="36.4">U1A</text>
<text x="73" y="36.4">10.0k</text>
<text x="76.2" y="38.9">R1</text>
<text x="79.3" y="36.4">1%</text>
<text x="84.4" y="40.2">GND</text>
<text x="164.3" y="40.2">J2</text>
<text x="176.5" y="39.6">R4</text>
<text x="192.5" y="38.9">SN74HCS00</text>
<text x="196.1" y="36.4">U1B</text>
<text x="208.9" y="36.4">10.0k</text>
<text x="212.1" y="38.9">R8</text>
<text x="215.2" y="36.4">1%</text>
<text x="220.3" y="40.2">GND</text>
<text x="23.1" y="42.7">Conn_Coaxial</text>
<text x="40.6" y="42.1">10k</text>
<text x="42.5" y="47.8">+5V</text>
<text x="73" y="46.5">10.0k</text>
<text x="79.3" y="46.5">1%</text>
<text x="159" y="42.7">Conn_Coaxial</text>
<text x="176.5" y="42.1">10k</text>
<text x="178.3" y="47.8">+5V</text>
<text x="208.9" y="46.5">10.0k</text>
<text x="215.2" y="46.5">1%</text>
<text x="54.6" y="53.5">C1</text>
<text x="76.2" y="49.1">R7</text>
<text x="92.7" y="51">Q3</text>
<text x="92.7" y="53.5">MMBT3904</text>
<text x="190.5" y="53.5">C2</text>
<text x="211.5" y="49.1">R10</text>
<text x="228.6" y="51">Q4</text>
<text x="228.6" y="53.5">MMBT3904</text>
<text x="37.6" y="55.4">BAV99</text>
<text x="39.3" y="58">D6</text>
<text x="54.6" y="56.1">47nF</text>
<text x="173.5" y="55.4">BAV99</text>
<text x="175.2" y="58">D9</text>
<text x="190.5" y="56.1">47nF</text>
<text x="27.2" y="64.3">GND</text>
<text x="88.2" y="61.8">GND</text>
<text x="163.1" y="64.3">GND</text>
<text x="224.1" y="61.8">GND</text>
<text x="112.3" y="71.9">+5V</text>
<text x="248.2" y="71.9">+5V</text>
<text x="26" y="77">R13</text>
<text x="37.4" y="75.8">SW3</text>
<text x="93.6" y="77">D3</text>
<text x="161.9" y="77">R19</text>
<text x="173.3" y="75.8">SW4</text>
<text x="229.5" y="77">D4</text>
<text x="26.1" y="79.6">100</text>
<text x="35.2" y="78.3">SW_Push</text>
<text x="50.1" y="78.3">+5V</text>
<text x="93.1" y="79.6">LED</text>
<text x="103.5" y="79.6">R18</text>
<text x="108.4" y="79.6">3.3k</text>
<text x="162" y="79.6">100</text>
<text x="171.1" y="78.3">SW_Push</text>
<text x="186" y="78.3">+5V</text>
<text x="229" y="79.6">LED</text>
<text x="239.4" y="79.6">R24</text>
<text x="244.3" y="79.6">3.3k</text>
<text x="19.6" y="88.5">GND</text>
<text x="54.6" y="87.2">R15</text>
<text x="58.4" y="87.2">10k</text>
<text x="92.7" y="89.1">Q5</text>
<text x="155.5" y="88.5">GND</text>
<text x="190.5" y="87.2">R21</text>
<text x="194.3" y="87.2">10k</text>
<text x="228.6" y="89.1">Q7</text>
<text x="39.9" y="91">+5V</text>
<text x="40.6" y="95.4">R14</text>
<text x="56.6" y="94.8">SN74HCS00</text>
<text x="60.3" y="92.3">U1C</text>
<text x="73" y="92.3">10.0k</text>
<text x="75.6" y="94.8">R16</text>
<text x="79.3" y="92.3">1%</text>
<text x="92.7" y="91.6">MMBT3904</text>
<text x="175.8" y="91">+5V</text>
<text x="176.5" y="95.4">R20</text>
<text x="192.5" y="94.8">SN74HCS00</text>
<text x="196.1" y="92.3">U1D</text>
<text x="208.9" y="92.3">10.0k</text>
<text x="211.5" y="94.8">R22</text>
<text x="215.2" y="92.3">1%</text>
<text x="228.6" y="91.6">MMBT3904</text>
<text x="23.1" y="98.6">Conn_Coaxial</text>
<text x="28.4" y="96.1">J3</text>
<text x="40.6" y="98">10k</text>
<text x="84.4" y="96.1">GND</text>
<text x="159" y="98.6">Conn_Coaxial</text>
<text x="164.3" y="96.1">J4</text>
<text x="176.5" y="98">10k</text>
<text x="220.3" y="96.1">GND</text>
<text x="42.5" y="103.7">+5V</text>
<text x="73" y="102.4">10.0k</text>
<text x="75.6" y="105">R17</text>
<text x="79.3" y="102.4">1%</text>
<text x="92.7" y="106.9">Q6</text>
<text x="178.3" y="103.7">+5V</text>
<text x="208.9" y="102.4">10.0k</text>
<text x="211.5" y="105">R23</text>
<text x="215.2" y="102.4">1%</text>
<text x="228.6" y="106.9">Q8</text>
<text x="37.6" y="111.3">BAV99</text>
<text x="39.3" y="113.9">D7</text>
<text x="54.6" y="109.4">C3</text>
<text x="54.6" y="112">47nF</text>
<text x="92.7" y="109.4">MMBT3904</text>
<text x="173.5" y="111.3">BAV99</text>
<text x="175.2" y="113.9">D8</text>
<text x="190.5" y="109.4">C4</text>
<text x="190.5" y="112">47nF</text>
<text x="228.6" y="109.4">MMBT3904</text>
<text x="88.2" y="117.7">GND</text>
<text x="224.1" y="117.7">GND</text>
<text x="27.2" y="120.2">GND</text>
<text x="163.1" y="120.2">GND</text>
<text x="147.9" y="127.8">+5V</text>
<text x="200.7" y="129.1">AE1</text>
<text x="200.7" y="131.6">Antenna</text>
<text x="144.7" y="137.4">C7</text>
<text x="161.9" y="132.9">U1E</text>
<text x="162" y="135.4">SN74HCS00</text>
<text x="114.8" y="139.3">+5V</text>
<text x="141.9" y="139.9">0.1uF</text>
<text x="160.8" y="141.9" transform="rotate(-90 160.8 141.9)">VCC</text>
<text x="209.6" y="142.4">Conn_01x07</text>
<text x="72.6" y="147.5">JP1</text>
<text x="175.8" y="145.6">+5V</text>
<text x="209.6" y="145">J6</text>
<text x="240" y="145.3">N1</text>
<text x="240" y="147.8">Hammond</text>
<text x="250.4" y="147.8">1598BBK</text>
<text x="29.3" y="154.5">J5</text>
<text x="46.4" y="155.8">FB1</text>
<text x="61.4" y="150.1">Jumper_3_Open</text>
<text x="68.5" y="154.5">U2</text>
<text x="160.8" y="151.4" transform="rotate(-90 160.8 151.4)">GND</text>
<text x="180.3" y="151.3">C9</text>
<text x="180.3" y="153.9">0.1uF</text>
<text x="190.5" y="151.3">C8</text>
<text x="190.5" y="153.9">10uF</text>
<text x="24.4" y="157">USB_B_Micro</text>
<text x="29.5" y="160.8">VBUS</text>
<text x="39.6" y="158.3">FerriteBead_Small</text>
<text x="65.3" y="160.8">VIN</text>
<text x="65.7" y="157">MIC5318</text>
<text x="69.6" y="160.8">VOUT</text>
<text x="119.4" y="158.9">R25</text>
<text x="119.4" y="161.5">1k</text>
<text x="175.8" y="159.6">GND</text>
<text x="186" y="159.6">GND</text>
<text x="198.7" y="159.6">GND</text>
<text x="31.6" y="165.9">D+</text>
<text x="65.3" y="163.4">EN</text>
<text x="70.7" y="167.1" transform="rotate(-90 70.7 167.1)">GND</text>
<text x="71" y="163.4">ADJ</text>
<text x="86.4" y="166.6">R27</text>
<text x="147.9" y="165.9">GND</text>
<text x="28.8" y="171.7" transform="rotate(-90 28.8 171.7)">Shield</text>
<text x="31.3" y="171.7" transform="rotate(-90 31.3 171.7)">GND</text>
<text x="31.6" y="168.5">D-</text>
<text x="32.5" y="171">ID</text>
<text x="45.7" y="172.9">R26</text>
<text x="55.9" y="170.4">C5</text>
<text x="55.9" y="172.9">1uF</text>
<text x="86.4" y="169.1">24.0k</text>
<text x="92.7" y="169.1">1%</text>
<text x="101.6" y="170.4">C6</text>
<text x="101.6" y="172.9">1uF</text>
<text x="45.7" y="175.5">100</text>
<text x="86.4" y="176.7">R28</text>
<text x="86.4" y="179.3">10.0k</text>
<text x="92.7" y="179.3">1%</text>
<text x="120.7" y="174.5">D5</text>
<text x="120.7" y="177">LED</text>
<text x="25.9" y="186.2">GND</text>
<text x="51.3" y="188.8">GND</text>
<text x="67.9" y="188.8">GND</text>
<text x="81.8" y="188.8">GND</text>
<text x="97.1" y="188.8">GND</text>
<text x="114.8" y="188.8">GND</text>
</g>
<g font-size="1.8" fill="#840084">
<text x="88" y="19.9">160-1478-1-ND</text>
<text x="31.1" y="28.8">EG2615-ND</text>
<text x="66.8" y="59.2">MMBT3904TPMSCT-ND</text>
<text x="202.7" y="59.2">MMBT3904TPMSCT-ND</text>
<text x="66.8" y="115.1">MMBT3904TPMSCT-ND</text>
<text x="202.7" y="115.1">MMBT3904TPMSCT-ND</text>
<text x="247.4" y="145.6">HM163-ND</text>
<text x="20.2" y="152">WM17144CT-ND</text>
<text x="37.8" y="152">490-18083-1-ND</text>
</g>
<g font-size="1.8" fill="#a90000">
<text x="92.1" y="29.9" transform="rotate(-90 92.1 29.9)">3</text>
<text x="228" y="29.9" transform="rotate(-90 228 29.9)">3</text>
<text x="84.7" y="34.9">1</text>
<text x="220.6" y="34.9">1</text>
<text x="55.8" y="40.4">1</text>
<text x="92.1" y="37.5" transform="rotate(-90 92.1 37.5)">2</text>
<text x="191.7" y="40.4">4</text>
<text x="228" y="37.5" transform="rotate(-90 228 37.5)">2</text>
<text x="32.4" y="45.5">1</text>
<text x="55.8" y="45.5">2</text>
<text x="67.3" y="42.9">3</text>
<text x="92.1" y="47.7" transform="rotate(-90 92.1 47.7)">3</text>
<text x="168.2" y="45.5">1</text>
<text x="191.7" y="45.5">5</text>
<text x="203.2" y="42.9">6</text>
<text x="228" y="47.7" transform="rotate(-90 228 47.7)">3</text>
<text x="29" y="50.2" transform="rotate(-90 29 50.2)">2</text>
<text x="33.6" y="51.8">1</text>
<text x="40.4" y="48.9" transform="rotate(-90 40.4 48.9)">3</text>
<text x="46.3" y="51.8">2</text>
<text x="84.7" y="52.7">1</text>
<text x="164.8" y="50.2" transform="rotate(-90 164.8 50.2)">2</text>
<text x="169.5" y="51.8">1</text>
<text x="176.3" y="48.9" transform="rotate(-90 176.3 48.9)">3</text>
<text x="182.2" y="51.8">2</text>
<text x="220.6" y="52.7">1</text>
<text x="92.1" y="55.3" transform="rotate(-90 92.1 55.3)">2</text>
<text x="228" y="55.3" transform="rotate(-90 228 55.3)">2</text>
<text x="92.1" y="85.8" transform="rotate(-90 92.1 85.8)">3</text>
<text x="228" y="85.8" transform="rotate(-90 228 85.8)">3</text>
<text x="84.7" y="90.8">1</text>
<text x="92.1" y="93.4" transform="rotate(-90 92.1 93.4)">2</text>
<text x="220.6" y="90.8">1</text>
<text x="228" y="93.4" transform="rotate(-90 228 93.4)">2</text>
<text x="32.4" y="101.3">1</text>
<text x="55.2" y="101.3">10</text>
<text x="55.8" y="96.3">9</text>
<text x="67.3" y="98.8">8</text>
<text x="168.2" y="101.3">1</text>
<text x="191.1" y="96.3">12</text>
<text x="191.1" y="101.3">13</text>
<text x="202.6" y="98.8">11</text>
<text x="29" y="106.1" transform="rotate(-90 29 106.1)">2</text>
<text x="33.6" y="107.7">1</text>
<text x="40.4" y="104.8" transform="rotate(-90 40.4 104.8)">3</text>
<text x="46.3" y="107.7">2</text>
<text x="92.1" y="103.5" transform="rotate(-90 92.1 103.5)">3</text>
<text x="164.8" y="106.1" transform="rotate(-90 164.8 106.1)">2</text>
<text x="169.5" y="107.7">1</text>
<text x="176.3" y="104.8" transform="rotate(-90 176.3 104.8)">3</text>
<text x="182.2" y="107.7">2</text>
<text x="228" y="103.5" transform="rotate(-90 228 103.5)">3</text>
<text x="84.7" y="108.6">1</text>
<text x="92.1" y="111.2" transform="rotate(-90 92.1 111.2)">2</text>
<text x="220.6" y="108.6">1</text>
<text x="228" y="111.2" transform="rotate(-90 228 111.2)">2</text>
<text x="159.8" y="135.9" transform="rotate(-90 159.8 135.9)">14</text>
<text x="203.2" y="135.6">7</text>
<text x="80.6" y="142.9" transform="rotate(-90 80.6 142.9)">3</text>
<text x="203.2" y="143.3">4</text>
<text x="203.2" y="140.7">5</text>
<text x="203.2" y="138.2">6</text>
<text x="80.6" y="149.2">2</text>
<text x="203.2" y="148.3">2</text>
<text x="203.2" y="145.8">3</text>
<text x="80.6" y="153.1" transform="rotate(-90 80.6 153.1)">1</text>
<text x="159.8" y="155.6" transform="rotate(-90 159.8 155.6)">7</text>
<text x="203.2" y="150.9">1</text>
<text x="36.2" y="159.8">1</text>
<text x="62.8" y="159.8">1</text>
<text x="75.5" y="159.8">5</text>
<text x="36.2" y="167.4">2</text>
<text x="36.2" y="164.8">3</text>
<text x="62.8" y="162.3">3</text>
<text x="75.5" y="162.3">4</text>
<text x="36.2" y="169.9">4</text>
<text x="69.6" y="169.6" transform="rotate(-90 69.6 169.6)">2</text>
<text x="27.7" y="174.7" transform="rotate(-90 27.7 174.7)">6</text>
<text x="30.2" y="174.7" transform="rotate(-90 30.2 174.7)">5</text>
</g>
<g font-size="1.8" fill="#0000c2">
<text x="105.4" y="30.2">Green</text>
<text x="105.4" y="32.2">I(f)</text>
<text x="105.4" y="34.3">V(f)</text>
<text x="109.5" y="32.2">~ 5mA</text>
<text x="110" y="34.3">~ 2.0V</text>
<text x="111.9" y="30.2">LED</text>
<text x="241.3" y="30.2">Green</text>
<text x="241.3" y="32.2">I(f)</text>
<text x="241.3" y="34.3">V(f)</text>
<text x="245.4" y="32.2">~ 5mA</text>
<text x="245.9" y="34.3">~ 2.0V</text>
<text x="247.8" y="30.2">LED</text>
<text x="105.4" y="86.1">Green</text>
<text x="105.4" y="88.1">I(f)</text>
<text x="109.5" y="88.1">~ 5mA</text>
<text x="111.9" y="86.1">LED</text>
<text x="241.3" y="86.1">Green</text>
<text x="241.3" y="88.1">I(f)</text>
<text x="245.4" y="88.1">~ 5mA</text>
<text x="247.8" y="86.1">LED</text>
<text x="105.4" y="90.2">V(f)</text>
<text x="110" y="90.2">~ 2.0V</text>
<text x="241.3" y="90.2">V(f)</text>
<text x="245.9" y="90.2">~ 2.0V</text>
<text x="83.8" y="140.7">Regulator</text>
<text x="86" y="142.7">1-2</text>
<text x="92.2" y="142.7">use</text>
<text x="94" y="140.7">bypass</text>
<text x="96.6" y="142.7">regulator</text>
<text x="86" y="144.8">2-3</text>
<text x="92.2" y="144.8">use</text>
<text x="96.6" y="144.8">USB</text>
<text x="101.5" y="144.8">power</text>
<text x="87.6" y="157.5">Vout</text>
<text x="92.8" y="157.5">=</text>
<text x="95.5" y="157.5">4.25V</text>
</g>
<g font-size="1.8" fill="#0f0f0f">
<text x="95.2" y="42.8">TX1</text>
<text x="231.1" y="42.8">TX2</text>
<text x="95.2" y="98.7">TX3</text>
<text x="231.1" y="98.7">TX4</text>
<text x="189.2" y="138.1">TX1</text>
<text x="189.2" y="143.2">TX3</text>
<text x="189.2" y="140.6">TX2</text>
<text x="189.2" y="145.7">TX4</text>
</g>
</svg>
